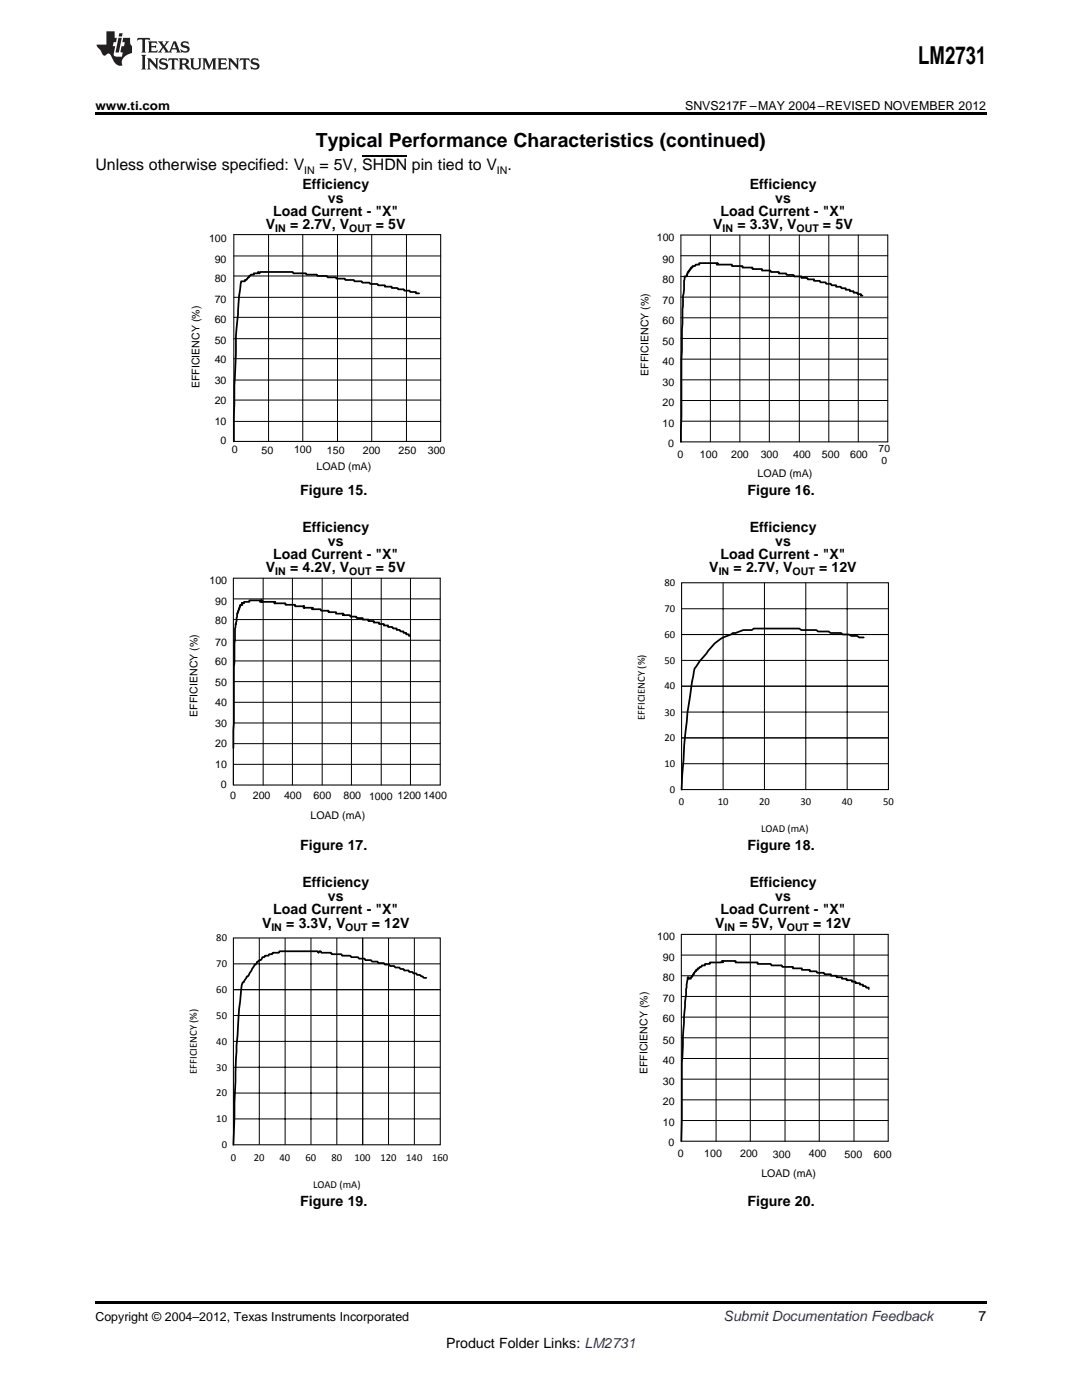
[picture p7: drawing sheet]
<svg xmlns="http://www.w3.org/2000/svg" width="216mm" height="279mm" viewBox="0 0 216 279" stroke-linecap="round" stroke-linejoin="round" font-family="sans-serif">
<path d="M19 259.7h177.8v.5h-177.8z" fill="#000"/>
<g fill="#fff">
<path d="M66.9 242.4h.3v.7h-.3z"/>
<path d="M156.1 242.4h.4v.7h-.4z"/>
</g>
<path d="M46.6 187.2h41.3v41.3h-41.3zM136 186.5h41.2v41.3h-41.2z" fill="none" stroke="#000" stroke-width=".21"/>
<g fill="none" stroke="#000" stroke-width=".2">
<path d="M46.6 197.5h41.3M46.6 192.4h41.3M51.7 187.2v41.3M56.9 187.2v41.3M62 187.2v41.3M67.2 187.2v41.3M72.4 187.2v41.3M77.5 187.2v41.3M82.7 187.2v41.3M136 198.9h41.2M136 194.7h41.2M136 190.6h41.2"/>
<path d="M142.9 186.5v41.3M149.7 186.5v41.3M156.6 186.5v41.3M163.5 186.5v41.3M170.4 186.5v41.3M46.6 202.7h41.3M46.6 207.8h41.3M46.6 213h41.3M46.6 218.1h41.3M136 219.5h41.2M136 215.4h41.2M136 211.2h41.2"/>
<path d="M136 207.1h41.2M136 203h41.2M46.6 223.3h41.3M136 223.6h41.2"/>
</g>
<path d="M85.1 195.2h-.6l-.2-.3h-.3a.63 .63 0 0 0-.8-.3l-.2-.3a.64 .64 0 0 1-.8-.3h-.5l-.1-.3h-1l-.1-.3h-.6a.77 .77 0 0 0-1-.3 .78 .78 0 0 0-1.1-.3 .78 .78 0 0 0-1-.3 .78 .78 0 0 0-1-.3h-.3l-.1-.3h-.5a.84 .84 0 0 1-.9-.3h-1.1l-.1-.3h-.4a.84 .84 0 0 1-1-.3h-.6a.84 .84 0 0 1-.9-.3h-1.7l-.1-.3h-1.9l-.1-.3h-2l-.1-.3h-.3l-.1 .3-.2-.3h-7.6l-.1 .3h-1.3l-.1 .3h-.6l-.1 .3h-.7l-.1 .3h-.4l-.4 .6h-.3l-.2 .3h-.2l-.3 .6h-.2l-1.1 2.1-.2 .3h-.2l-.7 1.1h-.2l-.2 .6-.5 4.7-.5 7.4-.6 19.8M173.3 197.4v-.3h-.5l-.1-.3h-.5v-.3h-.6v-.3h-.9v-.3h-.7v-.3h-1.1v-.3h-.9v-.3h-1.1v-.3h-1.1v-.3h-1.3l-.1-.3h-1.3l-.2-.3h-1.3v-.2h-1.6v-.3h-1.8v-.3h-2.1l-.1-.3h-2.1l-.1-.3h-2.6v-.3h-4.4v-.3h-2.5v.3l-.3-.3-.1 .3h-2.3v.3h-.9v.3h-.7l-.1 .3h-.3l-.1 .3h-.3v.3h-.3v.2h-.2l-.2 .6h-.2v.3h-.2l-.3 .6h-.4v-.3h-.2a148.3 148.3 0 0 0-.9 13.6 89.5 89.5 0 0 0-.2 10.6l-.1 8.6" fill="none" stroke="#000" stroke-width=".35"/>
<g fill="#fff">
<path d="M66.9 171.4h.3v.8h-.3z"/>
<path d="M156.1 171.4h.4v.8h-.4z"/>
</g>
<path d="M46.6 115.4h41.2v41.3h-41.2zM136 116.3h41.3v41.3h-41.3z" fill="none" stroke="#000" stroke-width=".21"/>
<g fill="none" stroke="#000" stroke-width=".2">
<path d="M46.6 119.5h41.2M52.5 115.4v41.3M58.3 115.4v41.3M64.3 115.4v41.3M70.1 115.4v41.3M76.1 115.4v41.3M81.9 115.4v41.3M144.3 116.3v41.3M152.5 116.3v41.3M160.8 116.3v41.3M169 116.3v41.3M46.6 136h41.2"/>
<path d="M46.6 131.9h41.2M46.6 127.8h41.2M46.6 123.6h41.2M136 136.9l41.3 .1M136 126.6h41.3M136 121.5h41.3M136 131.8h41.3M46.6 152.5h41.2M46.6 148.4h41.2M46.6 144.3h41.2M46.6 140.2h41.2M46.6 149.3v7.4"/>
<path d="M136 147.3h41.3M136 152.4h41.3M136 142.1h41.3"/>
</g>
<path d="M81.8 126.9h-.2v-.3h-.5v-.3h-.6v-.3h-.6l-.1-.3h-.7v-.3h-.7l-.1-.3h-.9v-.3h-.8v-.3h-1v-.3h-1v-.3h-1.1v-.3h-1.1v-.2h-1.2l-.1-.3h-1.2l-.1-.3h-1.3v-.3l-.1 .3v-.3h-1.4v-.3h-1.4v-.3h-1.5l-.1-.3h-1.6v-.3l-.1 .3v-.3h-1.6v-.3l-.1 .3v-.3h-1.7v-.3h-1.9v-.3h-2.2v-.3v.3h-.1v-.3h-2.3l-.1-.3v.3l-.1-.3v.3l-.1-.3-.2 .3v-.3h-2.1v.3h-1.1v.3h-.4v.3v-.3v.3h-.4l-.3 1.2-.3 .6-.3 2.3a237.9 237.9 0 0 0-.3 19.5l-.1 5M172.3 127.2h-.9l-.4-.3h-1.1l-.5-.3h-1.2l-.4-.3h-2.1l-.4-.3h-2l-.4-.3h-3l-.4-.3h-9.1l-.4 .3a4.7 4.7 0 0 0-3.2 .6h-.5l-.4 .3a8.5 8.5 0 0 0-5 3.9l-1.7 2a2.85 2.85 0 0 0-.9 2.4 176.5 176.5 0 0 0-2.3 22.7" fill="none" stroke="#000" stroke-width=".35"/>
<g fill="#fff">
<path d="M66.9 100.5h.3v.7h-.3z"/>
<path d="M156.1 100.5h.4v.7h-.4z"/>
</g>
<g fill="none" stroke="#000" stroke-width=".2">
<path d="M46.7 59.3h41.2M46.7 55.1h41.2M46.7 51.1h41.2M53.6 46.8v41.3M60.4 46.8v41.3M67.3 46.8v41.3M74.2 46.8v41.3M81.1 46.8v41.3M135.9 59.3h41.2M135.9 55.2h41.2M135.9 51h41.2M141.7 46.9v41.3"/>
<path d="M147.6 46.9v41.3M153.5 46.9v41.3M159.5 46.9v41.3M165.4 46.9v41.3M171.3 46.9v41.3M46.7 75.8h41.2M46.7 79.8h41.2M46.7 71.6h41.2M46.7 67.6h41.2M46.7 63.3h41.2M135.9 79.9h41.2M135.9 75.8h41.2"/>
<path d="M135.9 71.7h41.2M135.9 67.5h41.2M135.9 63.4h41.2M46.7 84.1h41.2M135.9 84.1h41.2"/>
</g>
<path d="M46.7 46.8h41.2v41.3h-41.2zM135.9 46.9h41.2v41.3h-41.2z" fill="none" stroke="#000" stroke-width=".21"/>
<path d="M83.6 58.5h-.6v-.2h-1.2l-.1-.3h-1l-.1-.3h-.3a1.02 1.02 0 0 1-1.1-.2h-1v-.3h-1.4v-.3h-.5a1.01 1.01 0 0 1-1.1-.2h-1.3l-.1-.3h-.7a1.01 1.01 0 0 1-1-.3h-1.4l-.1-.2h-1.7l-.1-.3h-1.7l-.1-.3h-1.6l-.2-.2h-1.8l-.1-.3h-2.1l-.2-.3h-1.6a1.01 1.01 0 0 1-1.1-.2h-5.6a1.01 1.01 0 0 0-1 .2l-.2-.2v.2h-.9v.3h-.6l-.8 1.1h-.3v.2h-.8l-.4 3-.2 2.9a99.2 99.2 0 0 0-.5 10.9l-.2 4-.1 11.2M172.1 59h-.3v-.3h-.6l-.2-.3h-.7v-.3h-.7v-.3h-.9v-.3h-.8l-.1-.3h-1v-.3h-.9l-.1-.3h-.9l-.2-.3h-1l-.1-.3h-1.2v-.2h-1.2l-.1-.3h-1.2v-.3h-1.5l-.1-.3h-1.3l-.1-.3h-1.5v-.3h-1.6l-.1-.3h-1.7v-.3h-1.9v-.3h-1.9v-.3h-2.1v-.3h-2.8l-.1-.3v.3h-.2v-.3h-3.5v.3h-.7l-.1 .3h-.5v.3h-.3v.3h-.2l-.3 .6h-.2l-.2 .9h-.4l-.1 2.6-.2 1.2-.3 12.7-.1 16.5" fill="none" stroke="#000" stroke-width=".35"/>
<path d="M19 22.5h177.8v.5h-177.8z" fill="#000"/>
<g fill="#231f20">
<path d="M27.5 7.6l-.1 .5 .4-.2h.6v.1v2.1l-.2 .4h1l-.3-.4v-2.1l.1-.1h.5l.5 .2-.2-.5zM29.5 8.3l.2 .3v1.5l-.2 .4h1.8l.2-.6a1.04 1.04 0 0 1-1.3 .2v-.7h.6l.3 .2v-.6l-.3 .2h-.6v-.6l.8-.1 .4 .3-.2-.5zM31.5 8.3l.9 1.1-.9 1.1h.8l-.2-.2 .5-.7 .4 .7-.2 .2h1.5l-.1-.2 .1-.4h.9l.1 .4-.2 .2h1l-.3-.3-.7-1.9h-.5l-.9 2-.8-1 .9-1h-.8l.1 .3-.3 .5-.4-.6 .2-.2zM34.7 8.6l.4 1h-.7zM36.3 8.4a.63 .63 0 0 0-.2 .7 .63 .63 0 0 0 .6 .4l.6 .2 .1 .2a.75 .75 0 0 1-.7 .4 .75 .75 0 0 1-.6-.5l.1 .7 .1-.1a1.11 1.11 0 0 0 1.5-.6 1.13 1.13 0 0 0-1.2-.8l-.1-.4a1.04 1.04 0 0 1 1.2 .2l-.2-.5-.1 .1-.5-.2zM28.2 10.9l.2 .4v2.2l-.2 .4h1l-.3-.4v-2.2l.3-.4zM29.3 11.6l.3 .4v1.5l-.3 .4h.8l-.2-.4v-1.3l1.5 1.7v-1.9l.2-.4h-.7l.2 .4v.9l-1.1-1.3zM32 11.8a.62 .62 0 0 0-.2 .7 .62 .62 0 0 0 .6 .4l.6 .1 .1 .3a.76 .76 0 0 1-.7 .3 .76 .76 0 0 1-.6-.4l.1 .7 .1-.1a1.11 1.11 0 0 0 1.5-.6 1.13 1.13 0 0 0-1.2-.8l-.1-.4a1.04 1.04 0 0 1 1.2 .2l-.2-.6-.1 .1-.5-.1zM33.7 11.6l-.2 .6a.61 .61 0 0 1 .8-.3v1.6l-.2 .4h.9l-.2-.4v-1.6a.63 .63 0 0 1 .8 .3l-.2-.6zM35.6 11.6l.3 .4v1.5l-.3 .4h1l-.2-.2v-.8l.5 .2a.76 .76 0 0 0 1.2 .7l-1-1a.58 .58 0 0 0 .6-.5 .58 .58 0 0 0-.5-.6zM36.4 11.9h.1a.45 .45 0 0 1 .5 .1 .45 .45 0 0 1 .1 .5l-.7 .2zM37.9 11.6l.2 .2a2.17 2.17 0 0 0 .3 1.9 .99 .99 0 0 0 1.6-.6v-1.1l.2-.4h-.7l.2 .2a1.92 1.92 0 0 1-.2 1.8 .6 .6 0 0 1-.9-.5v-1.1l.2-.4zM40.4 11.6l.2 .4v1.5l-.2 .4h.7l-.2-.4v-1.4l.8 1.8 .8-1.8v1.4l-.2 .4h.9l-.2-.4v-1.5l.2-.4h-.8l-.6 1.5-.6-1.5zM43.4 11.6l.2 .4v1.5l-.2 .4h1.8l.2-.6a1.04 1.04 0 0 1-1.3 .1v-.6h.5l.4 .2v-.6l-.4 .2h-.5v-.7h.8l.3 .3-.1-.6zM45.5 11.6l.2 .4v1.5l-.2 .4h.7l-.2-.4v-1.3l1.5 1.7v-1.9l.2-.4h-.7l.2 .4v.9l-1.1-1.3zM47.9 11.6l-.1 .6a.61 .61 0 0 1 .8-.3v1.6l-.3 .4h1l-.3-.4 .1-1.6a.63 .63 0 0 1 .7 .3l-.1-.6zM50.2 11.8a.62 .62 0 0 0-.2 .7 .62 .62 0 0 0 .6 .4l.6 .1 .2 .3a.76 .76 0 0 1-.8 .3 .76 .76 0 0 1-.6-.4l.1 .7 .2-.1a1.11 1.11 0 0 0 1.5-.6 1.13 1.13 0 0 0-1.3-.8l-.1-.4a1.04 1.04 0 0 1 1.2 .2l-.1-.6-.2 .1-.5-.1z"/>
<path d="M21.2 6.3v2.6h-1.9l.1 .4 .7 .9a.91 .91 0 0 0 1 .8 .56 .56 0 0 1 .5-.3 .56 .56 0 0 1 .5 .3l.4 .8a1.53 1.53 0 0 0 1.9 1.2 1.54 1.54 0 0 1 1-2.1l.9-.3v-1.4a1.52 1.52 0 0 1-.3-1.6h-1.4l-.2 .8h.5l-.2 .8h-.4l-.2 1v.2l.4 .1-.2 .8a1.93 1.93 0 0 1-1.6-.3l.3-1.8h-.5l.2-.8h.4l.2-.8h-.4v-1.3zM23.6 7.6l-.6 2.9h.7l.6-2.9zM23.8 6.6l-.1 .7h.6l.2-.7z"/>
</g>
<path d="M72.3 31.2h8.9" fill="none" stroke="#000" stroke-width=".21"/>
<text font-size="4.9" x="183.2" y="12.8">LM2731</text>
<text font-size="3.9" x="63" y="29.3">Typical Performance Characteristics (continued)</text>
<g font-size="3.2">
<text x="19.1" y="34">Unless otherwise specified: V</text>
<text x="63.8" y="34">= 5V, SHDN pin tied to V .</text>
</g>
<g font-size="2.8">
<text x="60.4" y="37.7">Efficiency</text>
<text x="65.4" y="40.4">vs</text>
<text x="149.6" y="37.7">Efficiency</text>
<text x="154.7" y="40.4">vs</text>
<text x="53.1" y="45.8">V</text>
<text x="54.5" y="43.1">Load Current - &quot;X&quot;</text>
<text x="57.9" y="45.8">= 2.7V, V</text>
<text x="75" y="45.8">= 5V</text>
<text x="142.3" y="45.8">V</text>
<text x="143.8" y="43.1">Load Current - &quot;X&quot;</text>
<text x="147.1" y="45.8">= 3.3V, V</text>
<text x="164.2" y="45.8">= 5V</text>
<text x="59.9" y="98.8">Figure 15.</text>
<text x="149.2" y="98.8">Figure 16.</text>
<text x="60.4" y="106.2">Efficiency</text>
<text x="149.6" y="106.2">Efficiency</text>
<text x="54.5" y="111.5">Load Current - &quot;X&quot;</text>
<text x="65.4" y="108.9">vs</text>
<text x="143.8" y="111.5">Load Current - &quot;X&quot;</text>
<text x="154.7" y="108.9">vs</text>
<text x="53.1" y="114.2">V</text>
<text x="57.9" y="114.2">= 4.2V, V</text>
<text x="75" y="114.2">= 5V</text>
<text x="141.5" y="114.2">V</text>
<text x="146.4" y="114.2">= 2.7V, V</text>
<text x="163.4" y="114.2">= 12V</text>
<text x="59.9" y="169.7">Figure 17.</text>
<text x="149.2" y="169.7">Figure 18.</text>
<text x="60.4" y="177.1">Efficiency</text>
<text x="65.4" y="179.8">vs</text>
<text x="149.6" y="177.1">Efficiency</text>
<text x="154.7" y="179.8">vs</text>
<text x="52.3" y="185.1">V</text>
<text x="54.5" y="182.5">Load Current - &quot;X&quot;</text>
<text x="57.1" y="185.1">= 3.3V, V</text>
<text x="74.2" y="185.1">= 12V</text>
<text x="142.7" y="185.1">V</text>
<text x="143.8" y="182.5">Load Current - &quot;X&quot;</text>
<text x="147.5" y="185.1">= 5V, V</text>
<text x="162.3" y="185.1">= 12V</text>
<text x="59.9" y="240.6">Figure 19.</text>
<text x="149.2" y="240.6">Figure 20.</text>
<text x="195.3" y="263.6">7</text>
<text x="89" y="269">Product Folder Links: LM2731</text>
</g>
<text font-size="2.8" fill="#0000c8" x="144.4" y="263.6">Submit Documentation Feedback</text>
<g font-size="2.5">
<text x="19.1" y="21.9">www.ti.com</text>
<text x="136.7" y="21.9">SNVS217F –MAY 2004–REVISED NOVEMBER 2012</text>
<text x="19" y="263.6">Copyright © 2004–2012, Texas Instruments Incorporated</text>
</g>
<g font-size="2.1">
<text x="60.7" y="34.6">IN</text>
<text x="99.2" y="34.6">IN</text>
<text x="54.9" y="46.4">IN</text>
<text x="69.7" y="46.4">OUT</text>
<text x="144.2" y="46.4">IN</text>
<text x="158.9" y="46.4">OUT</text>
<text x="41.7" y="48.3">100</text>
<text x="42.9" y="52.5">90</text>
<text x="131.1" y="48.2">100</text>
<text x="132.2" y="52.4">90</text>
<text x="42.9" y="56.4">80</text>
<text x="132.2" y="56.4">80</text>
<text x="42.9" y="64.5">60</text>
<text x="42.9" y="60.5">70</text>
<text x="132.2" y="64.6">60</text>
<text x="132.2" y="60.6">70</text>
<text x="42.9" y="68.6">50</text>
<text x="132.2" y="68.8">50</text>
<text x="39.8" y="77.5" transform="rotate(-90 39.8 77.5)">EFFICIENCY (%)</text>
<text x="42.9" y="76.7">30</text>
<text x="42.9" y="72.5">40</text>
<text x="129.4" y="75" transform="rotate(-90 129.4 75)">EFFICIENCY (%)</text>
<text x="132.2" y="77.1">30</text>
<text x="132.2" y="72.8">40</text>
<text x="42.9" y="80.6">20</text>
<text x="132.2" y="81">20</text>
<text x="42.9" y="84.8">10</text>
<text x="44" y="88.7">0</text>
<text x="132.2" y="85.3">10</text>
<text x="133.3" y="89.3">0</text>
<text x="46.2" y="90.5">0</text>
<text x="52.2" y="90.5">50</text>
<text x="58.7" y="90.5">100</text>
<text x="63.1" y="93.9">LOAD (mA)</text>
<text x="65.2" y="90.6">150</text>
<text x="72.4" y="90.5">200</text>
<text x="79.5" y="90.6">250</text>
<text x="85.4" y="90.6">300</text>
<text x="135.2" y="91.4">0</text>
<text x="139.7" y="91.3">100</text>
<text x="145.9" y="91.4">200</text>
<text x="151.2" y="95.3">LOAD (mA)</text>
<text x="151.8" y="91.4">300</text>
<text x="158.3" y="91.4">400</text>
<text x="164" y="91.5">500</text>
<text x="169.6" y="91.4">600</text>
<text x="41.8" y="116.5">100</text>
<text x="54.9" y="114.8">IN</text>
<text x="69.7" y="114.8">OUT</text>
<text x="132.6" y="116.9">80</text>
<text x="143.4" y="114.8">IN</text>
<text x="158.2" y="114.8">OUT</text>
<text x="42.9" y="124.6">80</text>
<text x="42.9" y="120.7">90</text>
<text x="132.6" y="122.2">70</text>
<text x="42.9" y="128.8">70</text>
<text x="132.6" y="127.3">60</text>
<text x="42.9" y="137">50</text>
<text x="42.9" y="132.8">60</text>
<text x="132.6" y="137.6">40</text>
<text x="132.6" y="132.5">50</text>
<text x="39.4" y="143" transform="rotate(-90 39.4 143)">EFFICIENCY (%)</text>
<text x="42.9" y="140.9">40</text>
<text x="128.7" y="143.6" transform="rotate(-90 128.7 143.6)">EFFICIENCY (%)</text>
<text x="132.6" y="142.8">30</text>
<text x="42.9" y="149.1">20</text>
<text x="42.9" y="145.1">30</text>
<text x="132.6" y="147.9">20</text>
<text x="42.9" y="153.3">10</text>
<text x="132.6" y="153.1">10</text>
<text x="44.1" y="157.2">0</text>
<text x="45.9" y="159.4">0</text>
<text x="50.4" y="159.4">200</text>
<text x="56.7" y="159.5">400</text>
<text x="62.6" y="159.5">600</text>
<text x="68.5" y="159.5">800</text>
<text x="73.6" y="159.6">1000</text>
<text x="79.3" y="159.5">1200</text>
<text x="84.5" y="159.4">1400</text>
<text x="133.7" y="158.2">0</text>
<text x="135.5" y="160.8">0</text>
<text x="143.2" y="160.8">10</text>
<text x="151.5" y="160.8">20</text>
<text x="159.7" y="160.8">30</text>
<text x="168" y="160.8">40</text>
<text x="176.2" y="160.8">50</text>
<text x="61.9" y="163.4">LOAD (mA)</text>
<text x="151.9" y="166.1">LOAD (mA)</text>
<text x="54.2" y="185.7">IN</text>
<text x="68.9" y="185.7">OUT</text>
<text x="144.6" y="185.7">IN</text>
<text x="157" y="185.7">OUT</text>
<text x="43.2" y="187.8">80</text>
<text x="131.1" y="187.6">100</text>
<text x="132.3" y="191.8">90</text>
<text x="43.2" y="192.9">70</text>
<text x="132.3" y="195.8">80</text>
<text x="43.2" y="203.3">50</text>
<text x="43.2" y="198.1">60</text>
<text x="132.3" y="200.1">70</text>
<text x="43.2" y="208.5">40</text>
<text x="132.3" y="208.3">50</text>
<text x="132.3" y="204">60</text>
<text x="39.3" y="214.3" transform="rotate(-90 39.3 214.3)">EFFICIENCY (%)</text>
<text x="43.2" y="213.7">30</text>
<text x="129.2" y="214.4" transform="rotate(-90 129.2 214.4)">EFFICIENCY (%)</text>
<text x="132.3" y="212.3">40</text>
<text x="43.2" y="218.8">20</text>
<text x="132.3" y="220.5">20</text>
<text x="132.3" y="216.5">30</text>
<text x="43.2" y="223.9">10</text>
<text x="132.3" y="224.7">10</text>
<text x="44.2" y="229.1">0</text>
<text x="46" y="231.6">0</text>
<text x="50.7" y="231.6">20</text>
<text x="55.8" y="231.6">40</text>
<text x="61" y="231.6">60</text>
<text x="66.1" y="231.6">80</text>
<text x="70.7" y="231.6">100</text>
<text x="75.9" y="231.6">120</text>
<text x="81.1" y="231.6">140</text>
<text x="86.2" y="231.6">160</text>
<text x="133.4" y="228.7">0</text>
<text x="135.2" y="230.9">0</text>
<text x="140.5" y="231">100</text>
<text x="147.7" y="230.9">200</text>
<text x="154.2" y="231">300</text>
<text x="161.4" y="231">400</text>
<text x="168.5" y="231">500</text>
<text x="174.4" y="231">600</text>
<text x="62.5" y="237">LOAD (mA)</text>
<text x="151.9" y="235">LOAD (mA)</text>
</g>
<g font-size="2">
<text x="175.3" y="90.1">70</text>
<text x="175.9" y="92.6">0</text>
</g>
</svg>
